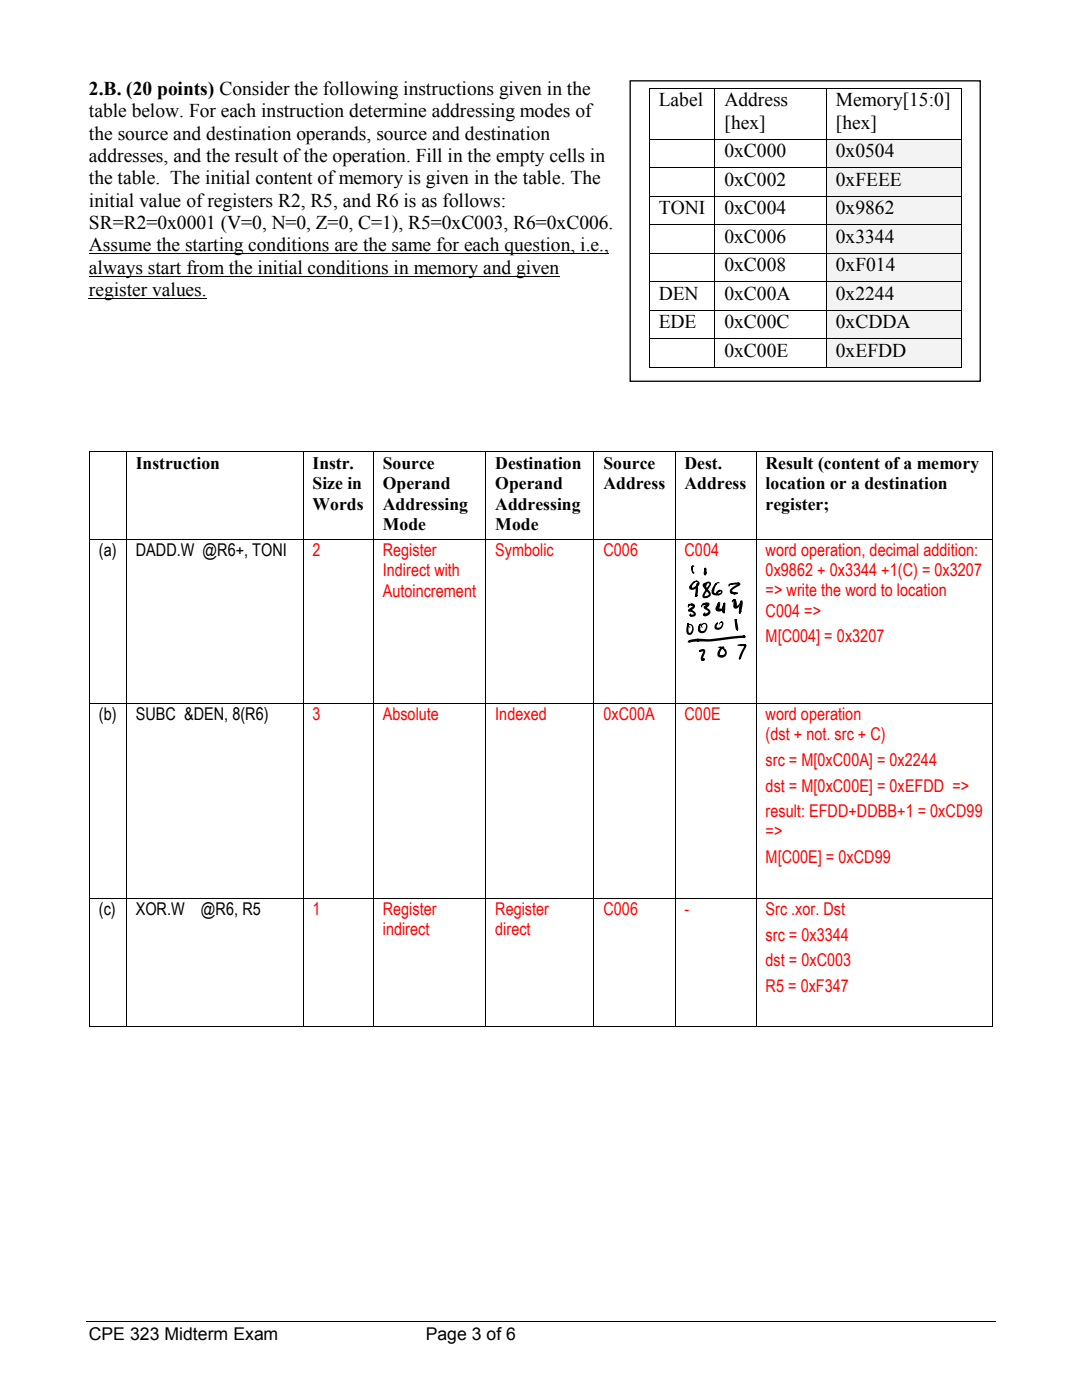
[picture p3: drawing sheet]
<svg xmlns="http://www.w3.org/2000/svg" width="216mm" height="280mm" viewBox="0 0 216 280" stroke-linecap="round" stroke-linejoin="round" font-family="sans-serif">
<g fill="none" stroke="#000" stroke-width=".2">
<path d="M17.7 50.7h103.8M17.7 55.1h93.9M17.7 59.6h23.6M17.8 90.3v17.3M17.9 90.2h7.2M25.2 90.3v17.3M25.3 90.2h35.1M60.5 90.3v17.3M60.5 90.2h13.9M74.5 90.3v17.3M74.6 90.2h22.2M96.9 90.3v17.3"/>
<path d="M97 90.2h21.4M118.5 90.3v17.3M118.6 90.2h16M134.7 90.3v17.3M134.8 90.2h16M150.9 90.3v17.3M150.9 90.2h47M198 90.3v17.3M17.8 107.8v32.6M17.9 107.7h7.2M25.2 107.8v32.6M25.3 107.7h35.1"/>
<path d="M60.5 107.8v32.6M60.5 107.7h13.9M74.5 107.8v32.6M74.6 107.7h22.2M96.9 107.8v32.6M97 107.7h21.4M118.5 107.8v32.6M118.6 107.7h16M134.7 107.8v32.6M134.8 107.7h16M150.9 107.8v32.6M150.9 107.7h47"/>
<path d="M198 107.8v32.6M17.8 140.5v38.8M17.9 140.5h7.2M25.2 140.5v38.8M25.3 140.5h35.1M60.5 140.5v38.8M60.5 140.5h13.9M74.5 140.5v38.8M74.6 140.5h22.2M96.9 140.5v38.8M97 140.5h21.4M118.5 140.5v38.8"/>
<path d="M118.6 140.5h16M134.7 140.5v38.8M134.8 140.5h16M150.9 140.5v38.8M150.9 140.5h47M198 140.5v38.8M17.8 179.4v25.6M17.9 179.4h7.2M25.2 179.4v25.6M25.3 179.4h35.1M60.5 179.4v25.6M60.5 179.4h13.9"/>
<path d="M74.5 179.4v25.6M74.6 179.4h22.2M96.9 179.4v25.6M97 179.4h21.4M118.5 179.4v25.6M118.6 179.4h16M134.7 179.4v25.6M134.8 179.4h16M150.9 179.4v25.6M150.9 179.4h47M198 179.4v25.6M17.9 205.1h7.2"/>
<path d="M25.3 205.1h35.1M60.5 205.1h13.9M74.6 205.1h22.2M97 205.1h21.4M118.6 205.1h16M134.8 205.1h16M150.9 205.1h47M17.2 263.9h181.4"/>
</g>
<g fill="#000">
<path d="M17.7 90.2h.2v.1h-.2z" fill-rule="evenodd"/>
<path d="M17.7 90.2h.2v.1h-.2z" fill-rule="evenodd"/>
<path d="M25.1 90.2h.2v.1h-.2z" fill-rule="evenodd"/>
<path d="M60.4 90.2h.1v.1h-.1z" fill-rule="evenodd"/>
<path d="M74.4 90.2h.2v.1h-.2z" fill-rule="evenodd"/>
<path d="M96.8 90.2h.2v.1h-.2z" fill-rule="evenodd"/>
<path d="M118.4 90.2h.2v.1h-.2z" fill-rule="evenodd"/>
<path d="M134.6 90.2h.2v.1h-.2z" fill-rule="evenodd"/>
<path d="M150.8 90.2h.1v.1h-.1z" fill-rule="evenodd"/>
<path d="M197.9 90.2h.2v.1h-.2z" fill-rule="evenodd"/>
<path d="M197.9 90.2h.2v.1h-.2z" fill-rule="evenodd"/>
<path d="M17.7 107.6h.2v.2h-.2z" fill-rule="evenodd"/>
<path d="M25.1 107.6h.2v.2h-.2z" fill-rule="evenodd"/>
<path d="M60.4 107.6h.1v.2h-.1z" fill-rule="evenodd"/>
<path d="M74.4 107.6h.2v.2h-.2z" fill-rule="evenodd"/>
<path d="M96.8 107.6h.2v.2h-.2z" fill-rule="evenodd"/>
<path d="M118.4 107.6h.2v.2h-.2z" fill-rule="evenodd"/>
<path d="M134.6 107.6h.2v.2h-.2z" fill-rule="evenodd"/>
<path d="M150.8 107.6h.1v.2h-.1z" fill-rule="evenodd"/>
<path d="M197.9 107.6h.2v.2h-.2z" fill-rule="evenodd"/>
<path d="M17.7 140.4h.2v.1h-.2z" fill-rule="evenodd"/>
<path d="M25.1 140.4h.2v.1h-.2z" fill-rule="evenodd"/>
<path d="M60.4 140.4h.1v.1h-.1z" fill-rule="evenodd"/>
<path d="M74.4 140.4h.2v.1h-.2z" fill-rule="evenodd"/>
<path d="M96.8 140.4h.2v.1h-.2z" fill-rule="evenodd"/>
<path d="M118.4 140.4h.2v.1h-.2z" fill-rule="evenodd"/>
<path d="M134.6 140.4h.2v.1h-.2z" fill-rule="evenodd"/>
<path d="M150.8 140.4h.1v.1h-.1z" fill-rule="evenodd"/>
<path d="M197.9 140.4h.2v.1h-.2z" fill-rule="evenodd"/>
<path d="M17.7 179.3h.2v.1h-.2z" fill-rule="evenodd"/>
<path d="M25.1 179.3h.2v.1h-.2z" fill-rule="evenodd"/>
<path d="M60.4 179.3h.1v.1h-.1z" fill-rule="evenodd"/>
<path d="M74.4 179.3h.2v.1h-.2z" fill-rule="evenodd"/>
<path d="M96.8 179.3h.2v.1h-.2z" fill-rule="evenodd"/>
<path d="M118.4 179.3h.2v.1h-.2z" fill-rule="evenodd"/>
<path d="M134.6 179.3h.2v.1h-.2z" fill-rule="evenodd"/>
<path d="M150.8 179.3h.1v.1h-.1z" fill-rule="evenodd"/>
<path d="M197.9 179.3h.2v.1h-.2z" fill-rule="evenodd"/>
<path d="M17.7 205h.2v.1h-.2z" fill-rule="evenodd"/>
<path d="M17.7 205h.2v.1h-.2z" fill-rule="evenodd"/>
<path d="M25.1 205h.2v.1h-.2z" fill-rule="evenodd"/>
<path d="M60.4 205h.1v.1h-.1z" fill-rule="evenodd"/>
<path d="M74.4 205h.2v.1h-.2z" fill-rule="evenodd"/>
<path d="M96.8 205h.2v.1h-.2z" fill-rule="evenodd"/>
<path d="M118.4 205h.2v.1h-.2z" fill-rule="evenodd"/>
<path d="M134.6 205h.2v.1h-.2z" fill-rule="evenodd"/>
<path d="M150.8 205h.1v.1h-.1z" fill-rule="evenodd"/>
<path d="M197.9 205h.2v.1h-.2z" fill-rule="evenodd"/>
<path d="M197.9 205h.2v.1h-.2z" fill-rule="evenodd"/>
</g>
<path d="M125.7 16.1h69.9v60h-69.9z" fill-rule="evenodd" fill="#fff"/>
<path d="M125.7 16.1h69.9v60h-69.9z" fill="none" stroke="#000" stroke-width=".26"/>
<g fill="#000">
<path d="M129.4 17.5h.2v.2h-.2z" fill-rule="evenodd"/>
<path d="M129.4 17.5h.2v.2h-.2z" fill-rule="evenodd"/>
<path d="M142.5 17.5h.2v.2h-.2z" fill-rule="evenodd"/>
<path d="M164.8 17.5h.1v.2h-.1z" fill-rule="evenodd"/>
<path d="M191.8 17.5h.1v.2h-.1z" fill-rule="evenodd"/>
<path d="M191.8 17.5h.1v.2h-.1z" fill-rule="evenodd"/>
</g>
<path d="M129.5 17.7v10M129.6 17.6h12.9M142.6 17.7v10M142.7 17.6h22.1M164.8 17.7v10M164.9 17.6h26.9M191.9 17.7v10" fill="none" stroke="#000" stroke-width=".2"/>
<g fill="#f3f3f3">
<path d="M165 27.9h26.8v5.5h-26.8z" fill-rule="evenodd"/>
<path d="M166.8 27.9h23.1v5.5h-23.1z" fill-rule="evenodd"/>
</g>
<g fill="#000">
<path d="M129.4 27.7h.2v.2h-.2z" fill-rule="evenodd"/>
<path d="M142.5 27.7h.2v.2h-.2z" fill-rule="evenodd"/>
<path d="M164.8 27.7h.1v.2h-.1z" fill-rule="evenodd"/>
<path d="M191.8 27.7h.1v.2h-.1z" fill-rule="evenodd"/>
</g>
<path d="M129.5 27.9v5.5M129.6 27.8h12.9M142.6 27.9v5.5M142.7 27.8h22.1M164.8 27.9v5.5M164.9 27.8h26.9M191.9 27.9v5.5" fill="none" stroke="#000" stroke-width=".2"/>
<g fill="#f3f3f3">
<path d="M165 33.6h26.8v5.5h-26.8z" fill-rule="evenodd"/>
<path d="M166.8 33.6h23.1v5.5h-23.1z" fill-rule="evenodd"/>
</g>
<g fill="#000">
<path d="M129.4 33.4h.2v.2h-.2z" fill-rule="evenodd"/>
<path d="M142.5 33.4h.2v.2h-.2z" fill-rule="evenodd"/>
<path d="M164.8 33.4h.1v.2h-.1z" fill-rule="evenodd"/>
<path d="M191.8 33.4h.1v.2h-.1z" fill-rule="evenodd"/>
</g>
<path d="M129.5 33.6v5.5M129.6 33.5h12.9M142.6 33.6v5.5M142.7 33.5h22.1M164.8 33.6v5.5M164.9 33.5h26.9M191.9 33.6v5.5" fill="none" stroke="#000" stroke-width=".2"/>
<g fill="#f3f3f3">
<path d="M165 39.3h26.8v5.5h-26.8z" fill-rule="evenodd"/>
<path d="M166.8 39.3h23.1v5.5h-23.1z" fill-rule="evenodd"/>
</g>
<g fill="#000">
<path d="M129.4 39.1h.2v.2h-.2z" fill-rule="evenodd"/>
<path d="M142.5 39.1h.2v.2h-.2z" fill-rule="evenodd"/>
<path d="M164.8 39.1h.1v.2h-.1z" fill-rule="evenodd"/>
<path d="M191.8 39.1h.1v.2h-.1z" fill-rule="evenodd"/>
</g>
<path d="M129.5 39.3v5.5M129.6 39.2h12.9M142.6 39.3v5.5M142.7 39.2h22.1M164.8 39.3v5.5M164.9 39.2h26.9M191.9 39.3v5.5" fill="none" stroke="#000" stroke-width=".2"/>
<g fill="#f3f3f3">
<path d="M165 45h26.8v5.5h-26.8z" fill-rule="evenodd"/>
<path d="M166.8 45h23.1v5.5h-23.1z" fill-rule="evenodd"/>
</g>
<g fill="#000">
<path d="M129.4 44.8h.2v.2h-.2z" fill-rule="evenodd"/>
<path d="M142.5 44.8h.2v.2h-.2z" fill-rule="evenodd"/>
<path d="M164.8 44.8h.1v.2h-.1z" fill-rule="evenodd"/>
<path d="M191.8 44.8h.1v.2h-.1z" fill-rule="evenodd"/>
</g>
<path d="M129.5 45v5.5M129.6 44.9h12.9M142.6 45v5.5M142.7 44.9h22.1M164.8 45v5.5M164.9 44.9h26.9M191.9 45v5.5" fill="none" stroke="#000" stroke-width=".2"/>
<g fill="#f3f3f3">
<path d="M165 50.7h26.8v5.5h-26.8z" fill-rule="evenodd"/>
<path d="M166.8 50.7h23.1v5.5h-23.1z" fill-rule="evenodd"/>
</g>
<g fill="#000">
<path d="M129.4 50.5h.2v.2h-.2z" fill-rule="evenodd"/>
<path d="M142.5 50.5h.2v.2h-.2z" fill-rule="evenodd"/>
<path d="M164.8 50.5h.1v.2h-.1z" fill-rule="evenodd"/>
<path d="M191.8 50.5h.1v.2h-.1z" fill-rule="evenodd"/>
</g>
<path d="M129.5 50.7v5.5M129.6 50.6h12.9M142.6 50.7v5.5M142.7 50.6h22.1M164.8 50.7v5.5M164.9 50.6h26.9M191.9 50.7v5.5" fill="none" stroke="#000" stroke-width=".2"/>
<g fill="#f3f3f3">
<path d="M165 56.4h26.8v5.5h-26.8z" fill-rule="evenodd"/>
<path d="M166.8 56.4h23.1v5.5h-23.1z" fill-rule="evenodd"/>
</g>
<g fill="#000">
<path d="M129.4 56.2h.2v.2h-.2z" fill-rule="evenodd"/>
<path d="M142.5 56.2h.2v.2h-.2z" fill-rule="evenodd"/>
<path d="M164.8 56.2h.1v.2h-.1z" fill-rule="evenodd"/>
<path d="M191.8 56.2h.1v.2h-.1z" fill-rule="evenodd"/>
</g>
<path d="M129.5 56.4v5.5M129.6 56.3h12.9M142.6 56.4v5.5M142.7 56.3h22.1M164.8 56.4v5.5M164.9 56.3h26.9M191.9 56.4v5.5" fill="none" stroke="#000" stroke-width=".2"/>
<g fill="#f3f3f3">
<path d="M165 62.1h26.8v5.5h-26.8z" fill-rule="evenodd"/>
<path d="M166.8 62.1h23.1v5.5h-23.1z" fill-rule="evenodd"/>
</g>
<g fill="#000">
<path d="M129.4 61.9h.2v.1h-.2z" fill-rule="evenodd"/>
<path d="M142.5 61.9h.2v.1h-.2z" fill-rule="evenodd"/>
<path d="M164.8 61.9h.1v.1h-.1z" fill-rule="evenodd"/>
<path d="M191.8 61.9h.1v.1h-.1z" fill-rule="evenodd"/>
</g>
<path d="M129.5 62v5.6M129.6 62h12.9M142.6 62v5.6M142.7 62h22.1M164.8 62v5.6M164.9 62h26.9M191.9 62v5.6" fill="none" stroke="#000" stroke-width=".2"/>
<g fill="#f3f3f3">
<path d="M165 67.8h26.8v5.5h-26.8z" fill-rule="evenodd"/>
<path d="M166.8 67.8h23.1v5.5h-23.1z" fill-rule="evenodd"/>
</g>
<g fill="#000">
<path d="M129.4 67.6h.2v.2h-.2z" fill-rule="evenodd"/>
<path d="M129.4 73.3h.2v.2h-.2z" fill-rule="evenodd"/>
<path d="M129.4 73.3h.2v.2h-.2z" fill-rule="evenodd"/>
<path d="M142.5 67.6h.2v.2h-.2z" fill-rule="evenodd"/>
<path d="M142.5 73.3h.2v.2h-.2z" fill-rule="evenodd"/>
<path d="M164.8 67.6h.1v.2h-.1z" fill-rule="evenodd"/>
<path d="M164.8 73.3h.1v.2h-.1z" fill-rule="evenodd"/>
<path d="M191.8 67.6h.1v.2h-.1z" fill-rule="evenodd"/>
<path d="M191.8 73.3h.1v.2h-.1z" fill-rule="evenodd"/>
<path d="M191.8 73.3h.1v.2h-.1z" fill-rule="evenodd"/>
</g>
<path d="M129.5 67.8v5.5M129.6 67.7h12.9M129.6 73.4h12.9M142.6 67.8v5.5M142.7 67.7h22.1M142.7 73.4h22.1M164.8 67.8v5.5M164.9 67.7h26.9M164.9 73.4h26.9M191.9 67.8v5.5" fill="none" stroke="#000" stroke-width=".2"/>
<path d="M140.6 113.4h.3v.2l-.2 .2h-.1v-.1l.2 .1-.2 .2v-.2l.1 .1-.1 .1v-.2l.1 .2h-.2l.1-.6 .1 .4 .3-.2a1.16 1.16 0 0 1-.4 1.3l-.1-.2 .2-.3 .2 .3-.1 .1a.3 .3 0 0 1-.4-.3 .3 .3 0 0 1 .5-.1 .28 .28 0 0 1-.3 .3 .28 .28 0 0 1-.1-.4l.2-.3 .3 .3-.3 .2-.2-.1v-.8l.3 .2-.3-.2zM137.3 128a6.8 6.8 0 0 1 4.1-.4l7.1-.7a.26 .26 0 0 1 .2 .3 .26 .26 0 0 1-.2 .2l-.2-.2 .1-.2h.3l.1 .2-.3 .2-.2-.1-.1-.1 .3-.3 .1 .1v.3h-.4v-.3l.2-.1 .2 .3-.2 .2-2.7 .2a26.7 26.7 0 0 1-6.6 .5 .28 .28 0 0 1 0-.5 .28 .28 0 0 1 .4 .1 .28 .28 0 0 1-.2 .4l-1.7 .1-.1-.3 .1-.1h.2l.1 .4-.5 .1v-.3l.2-.1a.22 .22 0 0 1-.1 .3 .22 .22 0 0 1-.3 0z" fill="#000"/>
<path d="M105.1 127.6a3.2 3.2 0 0 1 5.2 1.1 1.95 1.95 0 0 1-1.9 2.3 1.95 1.95 0 0 1-2-2.3 1.95 1.95 0 0 1 2.6-1.5l.3 .5a1.59 1.59 0 0 1 .5 2.6 1.59 1.59 0 0 1-2.6-.6 1.59 1.59 0 0 1 1.6-2.1 1.64 1.64 0 0 1 1.8 1.7 1.64 1.64 0 0 1-2 1.5 1.59 1.59 0 0 1-1.1-1.9 1.59 1.59 0 0 1 1.9-1.1l-.2-.1a1.63 1.63 0 0 1 1.5 2.2 1.63 1.63 0 0 1-2.4 .8h-.3l-.4 .4a1.94 1.94 0 0 0 2.4-1.3 2.75 2.75 0 0 0-1.6-1.7l.2 .3a2.96 2.96 0 0 1 1.6 1.1 1.12 1.12 0 0 1 1.1 1.1 1.12 1.12 0 0 1-1.1 1.1l-.3 .2a1.13 1.13 0 0 1-2-.1 1.81 1.81 0 0 1 .6-2.9 1.81 1.81 0 0 1 2.6 1.3 1.81 1.81 0 0 1-1.9 2.2 2.01 2.01 0 0 1-2.6-2 2.01 2.01 0 0 1 2.7-1.9 2.01 2.01 0 0 1 .9 3.2 2.41 2.41 0 0 1-2.1 .9 2.08 2.08 0 0 1-2.5-2.2 2.37 2.37 0 0 1 2.7-2.3 2.37 2.37 0 0 1 1.9 3.1 2.37 2.37 0 0 1-3.3 1.4 3.8 3.8 0 0 1-2.7-3.5l.3-.7z" fill="#fff"/>
<text font-size="7" x="138.4" y="133.7">IoT</text>
<g font-size="5.5">
<text x="135.8" y="124.7">3344</text>
<text x="135.8" y="121">9862</text>
</g>
<text font-size="5.2" x="136.2" y="128.5">ooo l</text>
<text font-size="4.1" x="137.2" y="116.2">c</text>
<g font-size="3.9">
<text x="17.7" y="18.9">2.B. (20 points) Consider the following instructions given in the</text>
<text x="17.7" y="23.4">table below. For each instruction determine addressing modes of</text>
<text x="131.4" y="21.2">Label</text>
<text x="144.6" y="21.2">Address</text>
<text x="166.8" y="21.2">Memory[15:0]</text>
<text x="17.7" y="27.9">the source and destination operands, source and destination</text>
<text x="144.6" y="25.7">[hex]</text>
<text x="166.8" y="25.7">[hex]</text>
<text x="17.7" y="32.3">addresses, and the result of the operation. Fill in the empty cells in</text>
<text x="144.6" y="31.4">0xC000</text>
<text x="166.8" y="31.4">0x0504</text>
<text x="17.7" y="36.8">the table. The initial content of memory is given in the table. The</text>
<text x="17.7" y="41.3">initial value ofregisters R2, R5, and R6 is as follows:</text>
<text x="144.6" y="37.1">0xC002</text>
<text x="166.8" y="37.1">0xFEEE</text>
<text x="17.7" y="45.7">SR=R2=0x0001 (V=0, N=0, Z=0, C=1), R5=0xC003, R6=0xC006.</text>
<text x="131.4" y="42.8">TONI</text>
<text x="144.6" y="42.8">0xC004</text>
<text x="166.8" y="42.8">0x9862</text>
<text x="17.7" y="50.2">Assume the starting conditions are the same for each question, i.e.,</text>
<text x="144.6" y="48.5">0xC006</text>
<text x="166.8" y="48.5">0x3344</text>
<text x="17.7" y="54.6">always start from the initial conditions in memory and given</text>
<text x="17.7" y="59.1">register values.</text>
<text x="131.4" y="59.9">DEN</text>
<text x="144.6" y="54.2">0xC008</text>
<text x="144.6" y="59.9">0xC00A</text>
<text x="166.8" y="54.2">0xF014</text>
<text x="166.8" y="59.9">0x2244</text>
<text x="131.4" y="65.6">EDE</text>
<text x="144.6" y="65.6">0xC00C</text>
<text x="166.8" y="65.6">0xCDDA</text>
<text x="144.6" y="71.3">0xC00E</text>
<text x="166.8" y="71.3">0xEFDD</text>
</g>
<g font-size="3.5">
<text x="27.1" y="93.6">Instruction</text>
<text x="62.4" y="93.6">Instr.</text>
<text x="76.4" y="93.6">Source</text>
<text x="98.8" y="93.6">Destination</text>
<text x="120.4" y="93.6">Source</text>
<text x="136.6" y="93.6">Dest.</text>
<text x="152.8" y="93.6">Result (content of a memory</text>
<text x="62.4" y="97.7">Size in</text>
<text x="62.4" y="101.8">Words</text>
<text x="76.4" y="97.7">Operand</text>
<text x="76.4" y="101.8">Addressing</text>
<text x="98.8" y="97.7">Operand</text>
<text x="98.8" y="101.8">Addressing</text>
<text x="120.4" y="97.7">Address</text>
<text x="136.6" y="97.7">Address</text>
<text x="152.8" y="97.7">location or a destination</text>
<text x="152.8" y="101.8">register;</text>
<text x="76.4" y="105.8">Mode</text>
<text x="98.8" y="105.8">Mode</text>
<text x="19.7" y="111.1">(a)</text>
<text x="27.1" y="111.1">DADD.W @R6+, TONI</text>
<text x="19.7" y="143.8">(b)</text>
<text x="27.1" y="143.8">SUBC &amp;DEN, 8(R6)</text>
<text x="19.7" y="182.7">(c)</text>
<text x="27.1" y="182.7">XOR.W</text>
<text x="40.1" y="182.7">@R6, R5</text>
<text x="17.7" y="267.6">CPE 323 Midterm Exam</text>
<text x="84.9" y="267.6">Page 3 of 6</text>
</g>
<g font-size="3.5" fill="#f00">
<text x="62.4" y="111.1">2</text>
<text x="76.4" y="111">Register</text>
<text x="98.8" y="111.1">Symbolic</text>
<text x="120.4" y="111.1">C006</text>
<text x="136.6" y="111.1">C004</text>
<text x="152.8" y="111">word operation, decimal addition:</text>
<text x="76.4" y="115.1">Indirect with</text>
<text x="76.4" y="119.2">Autoincrement</text>
<text x="152.8" y="115.1">0x9862 + 0x3344 +1(C) = 0x3207</text>
<text x="152.8" y="119.1">=&gt; write the word to location</text>
<text x="152.8" y="123.2">C004 =&gt;</text>
<text x="152.8" y="128.3">M[C004] = 0x3207</text>
<text x="62.4" y="143.8">3</text>
<text x="76.4" y="143.8">Absolute</text>
<text x="98.8" y="143.8">Indexed</text>
<text x="120.4" y="143.8">0xC00A</text>
<text x="136.6" y="143.8">C00E</text>
<text x="152.8" y="143.8">word operation</text>
<text x="152.8" y="147.9">(dst + not. src + C)</text>
<text x="152.8" y="152.9">src = M[0xC00A] = 0x2244</text>
<text x="152.8" y="158.1">dst = M[0xC00E] = 0xEFDD =&gt;</text>
<text x="152.8" y="163.1">result: EFDD+DDBB+1 = 0xCD99</text>
<text x="152.8" y="167.2">=&gt;</text>
<text x="152.8" y="172.3">M[C00E] = 0xCD99</text>
<text x="62.4" y="182.7">1</text>
<text x="76.4" y="182.7">Register</text>
<text x="98.8" y="182.7">Register</text>
<text x="120.4" y="182.7">C006</text>
<text x="136.6" y="182.7">-</text>
<text x="152.8" y="182.7">Src .xor. Dst</text>
<text x="76.4" y="186.8">indirect</text>
<text x="98.8" y="186.8">direct</text>
<text x="152.8" y="187.8">src = 0x3344</text>
<text x="152.8" y="192.9">dst = 0xC003</text>
<text x="152.8" y="198">R5 = 0xF347</text>
</g>
</svg>
